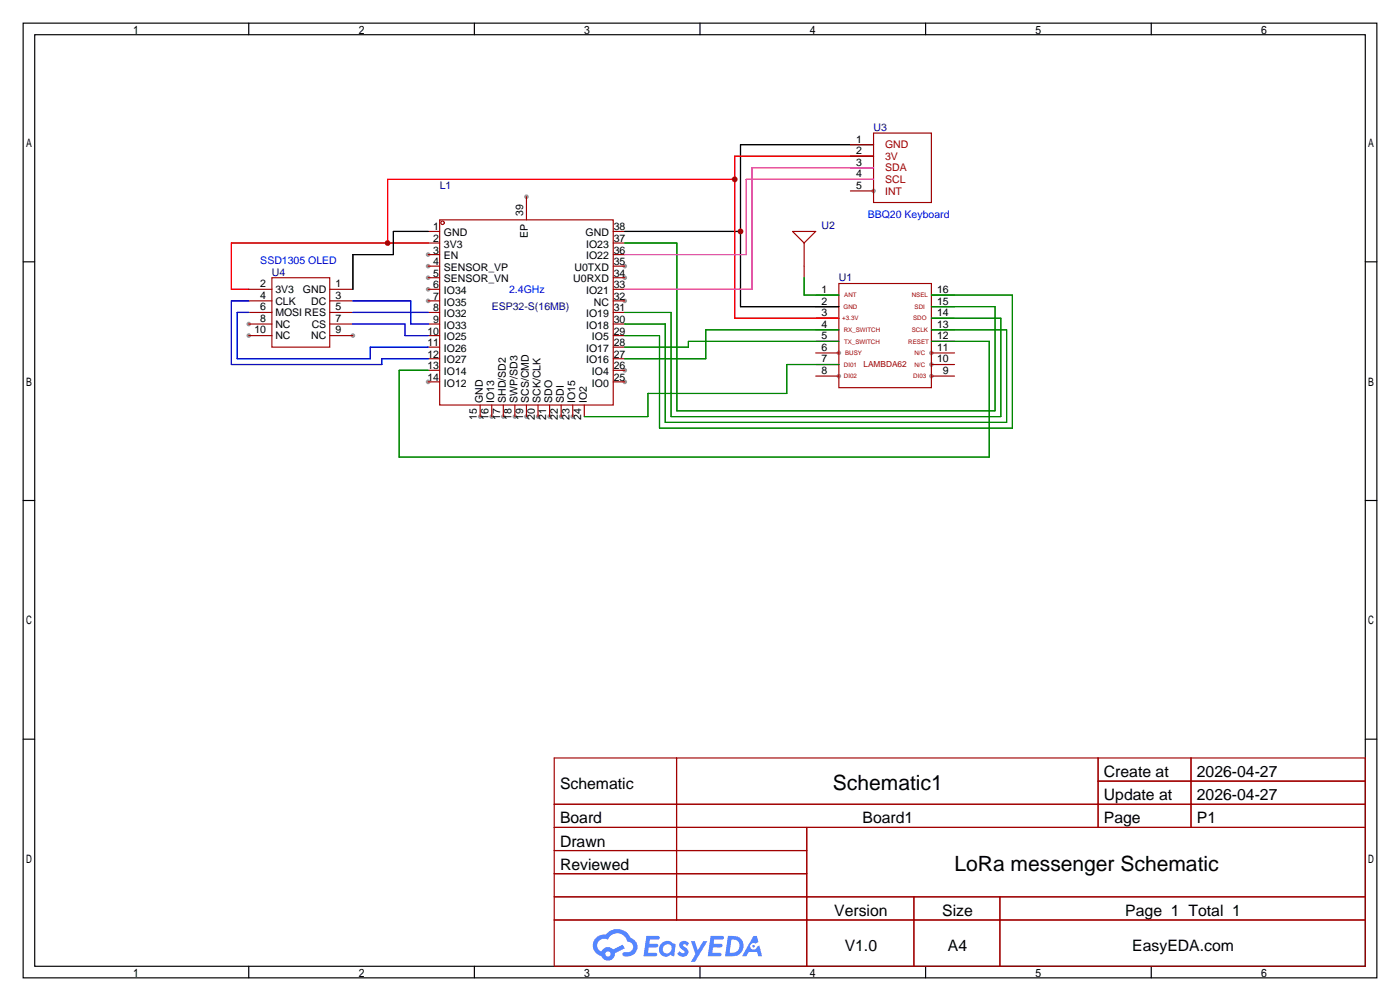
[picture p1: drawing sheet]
<svg xmlns="http://www.w3.org/2000/svg" width="307mm" height="220mm" viewBox="0 0 307 220" stroke-linecap="round" stroke-linejoin="round" font-family="sans-serif">
<g fill="#999">
<circle cx="184.1" cy="82.5" r=".51"/>
<circle cx="184.1" cy="77.5" r=".51"/>
<circle cx="204.5" cy="77.5" r=".51"/>
<circle cx="204.5" cy="80" r=".51"/>
<circle cx="204.5" cy="82.5" r=".51"/>
<circle cx="94" cy="55.9" r=".51"/>
<circle cx="94" cy="58.4" r=".51"/>
<circle cx="94" cy="61" r=".51"/>
<circle cx="94" cy="63.5" r=".51"/>
<circle cx="94" cy="66" r=".51"/>
<circle cx="94" cy="83.8" r=".51"/>
<circle cx="105.4" cy="91.4" r=".51"/>
<circle cx="107.9" cy="91.4" r=".51"/>
<circle cx="110.5" cy="91.4" r=".51"/>
<circle cx="113" cy="91.4" r=".51"/>
<circle cx="115.6" cy="91.4" r=".51"/>
<circle cx="118.1" cy="91.4" r=".51"/>
<circle cx="120.6" cy="91.4" r=".51"/>
<circle cx="123.2" cy="91.4" r=".51"/>
<circle cx="125.7" cy="91.4" r=".51"/>
<circle cx="137.2" cy="83.8" r=".51"/>
<circle cx="137.2" cy="81.3" r=".51"/>
<circle cx="137.2" cy="66" r=".51"/>
<circle cx="137.2" cy="61" r=".51"/>
<circle cx="137.2" cy="58.4" r=".51"/>
<circle cx="115.6" cy="43.2" r=".51"/>
<circle cx="191.8" cy="41.9" r=".51"/>
<circle cx="77.5" cy="73.7" r=".51"/>
<circle cx="54.6" cy="71.1" r=".51"/>
<circle cx="54.6" cy="73.7" r=".51"/>
</g>
<g fill="none" stroke="#000" stroke-width=".25">
<path d="M5.1 5.1h297.2v209.5h-297.2zM7.6 7.6h292.1v204.5h-292.1zM54.6 5.1v2.5M104.1 5.1v2.5M153.7 5.1v2.5M203.2 5.1v2.5M252.7 5.1v2.5M5.1 57.5h2.5M299.7 57.5h2.6M5.1 109.9h2.5M299.7 109.9h2.6M5.1 162.2h2.5"/>
<path d="M299.7 162.2h2.6M54.6 212.1v2.5M104.1 212.1v2.5M153.7 212.1v2.5M203.2 212.1v2.5M252.7 212.1v2.5"/>
</g>
<g fill="none" stroke="#a10000" stroke-width=".25">
<path d="M121.7 166.4h178v45.7h-178zM121.7 176.5h178M148.5 166.4v35.5M241.1 166.4v15.2M241.1 171.4h58.6M261.5 166.4v15.2M121.7 181.6h178M121.7 186.7h55.4M121.7 196.8h178M121.7 191.8h55.4M177.1 181.6v30.5M200.6 196.8v15.3"/>
<path d="M219.5 196.8v15.3M121.7 201.9h178"/>
</g>
<g fill="#5487ff">
<path d="M149.4 206.8a1.3 1.3 0 0 1 1.8 .3l-.4 .6a.54 .54 0 0 0-.9-.3l.2 .3a1.28 1.28 0 0 1 .7 2 1.53 1.53 0 0 1-2.1-.3l.5-.6 .8 .4a.31 .31 0 0 0 .3-.2 .31 .31 0 0 0-.3-.4 1.12 1.12 0 0 1-.6-1.8z"/>
<path d="M151.7 206.6h.8l.7 2 1.2-2h.9l-2.7 4.5h-.9l1-1.6z"/>
<path d="M141.9 205.4h2.3a.46 .46 0 0 1 .5 .1 .46 .46 0 0 1 .1 .5l-.4 .2h-1.7l-.2 .9h1.7a.4 .4 0 0 1 .3 .5 .4 .4 0 0 1-.4 .3h-1.7l-.1 1.2h1.3a.46 .46 0 0 1 .5 .1 .46 .46 0 0 1 .1 .5l-.3 .2h-2.6z"/>
<path d="M156 205.4h2.3a.47 .47 0 0 1 .5 .1 .47 .47 0 0 1 .1 .5l-.4 .2h-1.7l-.1 .9h1.6a.4 .4 0 0 1 .3 .5 .4 .4 0 0 1-.4 .3h-1.7l-.1 1.2h1.3a.46 .46 0 0 1 .5 .1 .46 .46 0 0 1 .2 .5l-.4 .2h-2.6z"/>
<path d="M165.4 205.4h.7l.4 1.4-.6 .3a.75 .75 0 0 0-1.2 .3 .75 .75 0 0 0 .5 1.1 .75 .75 0 0 0 1-.7l.5-.3 .6 2.4h-.8l-.3-1h-1.8l-.6 1h-.9z"/>
<path d="M159.8 205.4l-.6 4.5h1.4a2.27 2.27 0 0 0 2.6-2.3 2.27 2.27 0 0 0-2.7-2.2zM160.6 206.2a1.5 1.5 0 0 1 1.8 1.5 1.5 1.5 0 0 1-2 1.4h-.2z"/>
<path d="M145.2 207.1a1.6 1.6 0 0 0-.3 2.2 1.6 1.6 0 0 0 2.3 .2l.8 .4 .3-2.5-.2-.2-.4-.1a1.58 1.58 0 0 0-2.5 0zM145.8 207.6a.98 .98 0 0 1 1.6 .4 .98 .98 0 0 1-1 1.3 .94 .94 0 0 1-.9-.7 .94 .94 0 0 1 .3-1z"/>
<path d="M130.9 205.8a2.37 2.37 0 0 0 1.1 4 1.54 1.54 0 0 0 1.8 1 1.54 1.54 0 0 0 1.2-1.6l2.2-1.1-.5-.7-2.1 1a1.57 1.57 0 0 0-2.6 .5 1.5 1.5 0 0 1-.7-2.1 1.5 1.5 0 0 1 2.2-.5 2.23 2.23 0 0 1 2.2-1.5 2.23 2.23 0 0 1 2 1.9 1.16 1.16 0 0 1 1.3 1.1 1.16 1.16 0 0 1-1.1 1.2h-.7a.47 .47 0 0 0-.6 .4 .47 .47 0 0 0 .5 .5 2.17 2.17 0 0 0 2.5-.9 2.17 2.17 0 0 0-.4-2.7l-.8-.4a3.2 3.2 0 0 0-5.4-.8l-1.1 .1zM132.9 209.4a.6 .6 0 0 1 1.2 0 .6 .6 0 0 1-1.2 0z"/>
<circle cx="165.4" cy="207.7" r=".28"/>
</g>
<g fill="none" stroke="#a10000" stroke-width=".25">
<path d="M186.7 31.8h5.1M186.7 34.3h5.1M186.7 36.8h5.1M186.7 39.4h5.1M191.8 29.2h12.7v15.2h-12.7zM94 50.8h2.5M94 53.3h2.5M94 55.9h2.5M94 58.4h2.5M96.5 48.3h38.1v40.6h-38.1zM115.6 43.2v5.1M134.6 50.8h2.6"/>
<path d="M134.6 53.3h2.6M134.6 55.9h2.6M134.6 58.4h2.6M174 50.8h5.1l-2.6 2.5zM176.5 53.3v7.7M186.7 41.9h5.1M54.6 63.5h5.1M54.6 66h5.1M54.6 68.6h5.1M54.6 71.1h5.1M54.6 73.7h5.1M59.7 61h12.7v15.2h-12.7z"/>
<path d="M72.4 63.5h5.1M72.4 66h5.1M72.4 68.6h5.1M72.4 71.1h5.1M72.4 73.7h5.1M94 61h2.5M94 63.5h2.5M94 66h2.5M94 68.6h2.5M94 71.1h2.5M94 73.7h2.5M94 76.2h2.5"/>
<path d="M94 78.7h2.5M134.6 61h2.6M134.6 63.5h2.6M134.6 66h2.6M134.6 68.6h2.6M134.6 71.1h2.6M134.6 73.7h2.6M134.6 76.2h2.6M134.6 78.7h2.6M179.1 77.5h5M179.1 74.9h5M179.1 72.4h5"/>
<path d="M179.1 69.8h5M179.1 67.3h5M179.1 64.8h5M184.1 62.2h20.4v22.9h-20.4zM204.5 77.5h5M204.5 74.9h5M204.5 72.4h5M204.5 69.8h5M204.5 67.3h5M204.5 64.8h5M94 81.3h2.5M94 83.8h2.5"/>
<path d="M105.4 88.9v2.5M107.9 88.9v2.5M110.5 88.9v2.5M113 88.9v2.5M115.6 88.9v2.5M118.1 88.9v2.5M120.6 88.9v2.5M123.2 88.9v2.5M125.7 88.9v2.5M128.3 88.9v2.5M134.6 81.3h2.6M134.6 83.8h2.6"/>
<path d="M179.1 82.5h5M179.1 80h5M204.5 82.5h5M204.5 80h5"/>
<circle cx="97.2" cy="48.9" r=".38"/>
</g>
<path d="M191.8 31.8h-29.2v35.5h21.5M94 50.8h-7.6v5.1h-8.9v7.6M137.2 50.8h25.4" fill="none" stroke="#000" stroke-width=".25"/>
<path d="M161.3 39.4h-76.2v13.9M191.8 34.3h-30.5v35.5h22.8M94 53.3h-43.2v10.2h3.8" fill="none" stroke="#f00" stroke-width=".25"/>
<path d="M137.2 53.3h11.4v36.9h69.8v-22.9h-13.9M137.2 71.1h8.8v21.6h75v-20.3h-16.5M137.2 68.6h10.1v22.8h72.4v-21.6h-15.2M176.5 61v3.8h7.6M184.1 72.4h-29.2v6.3h-17.7M184.1 74.9h-33v1.3h-13.9M204.5 64.8h17.7v29.2h-77.4v-20.3h-7.6M204.5 74.9h12.7v25.4h-129.6v-19h6.4M184.1 80h-11.4v6.4h-30.5v5h-13.9" fill="none" stroke="#008700" stroke-width=".25"/>
<path d="M191.8 36.8h-26.7v26.7h-27.9M191.8 39.4h-28v16.5h-26.6" fill="none" stroke="#f0f" stroke-width=".25"/>
<path d="M54.6 68.6h-2.5v10.1h29.2v-2.5h12.7M54.6 66h-3.8v14h33v-1.3h10.2M77.5 68.6h16.5M77.5 71.1h11.4v2.6h5.1M77.5 66h12.7v5.1h3.8" fill="none" stroke="#00f" stroke-width=".25"/>
<g fill="#c00">
<circle cx="162.6" cy="50.8" r=".63"/>
<circle cx="85.1" cy="53.3" r=".63"/>
<circle cx="161.3" cy="39.4" r=".63"/>
</g>
<g font-size="4.6">
<text x="182.9" y="173.5">Schematic1</text>
<text x="209.5" y="191.3">LoRa messenger Schematic</text>
</g>
<g font-size="3.5">
<text x="122.9" y="173.1">Schematic</text>
<text x="242.3" y="170.6">Create at</text>
<text x="262.7" y="170.6">2026-04-27</text>
<text x="242.3" y="175.7">Update at</text>
<text x="262.7" y="175.7">2026-04-27</text>
<text x="122.9" y="180.7">Board</text>
<text x="122.9" y="185.8">Drawn</text>
<text x="189.3" y="180.7">Board1</text>
<text x="242.3" y="180.7">Page</text>
<text x="262.7" y="180.7">P1</text>
<text x="122.9" y="190.9">Reviewed</text>
<text x="183.1" y="201.1">Version</text>
<text x="206.8" y="201.1">Size</text>
<text x="247" y="201.1">Page 1 Total 1</text>
<text x="185.4" y="208.7">V1.0</text>
<text x="208.1" y="208.7">A4</text>
<text x="248.6" y="208.7">EasyEDA.com</text>
</g>
<g font-size="2.3" fill="#000080">
<text x="191.8" y="28.7">U3</text>
<text x="96.5" y="41.4">L1</text>
<text x="180.3" y="50.3">U2</text>
<text x="59.7" y="60.5">U4</text>
<text x="184.1" y="61.8">U1</text>
<text x="107.9" y="68.1">ESP32-S(16MB)</text>
</g>
<g font-size="2.3">
<text x="188" y="31.3">1</text>
<text x="188" y="33.8">2</text>
<text x="188" y="36.4">3</text>
<text x="188" y="38.9">4</text>
<text x="188" y="41.4">5</text>
<text x="114.9" y="47.5" transform="rotate(-90 114.9 47.5)">39</text>
<text x="95.1" y="50.6">1</text>
<text x="95.1" y="53.1">2</text>
<text x="97.5" y="51.8">GND</text>
<text x="115.9" y="52.3" transform="rotate(-90 115.9 52.3)">EP</text>
<text x="128.5" y="51.8">GND</text>
<text x="134.7" y="53.1">37</text>
<text x="134.7" y="50.6">38</text>
<text x="95.1" y="55.7">3</text>
<text x="95.1" y="58.2">4</text>
<text x="97.5" y="54.4">3V3</text>
<text x="97.5" y="56.9">EN</text>
<text x="97.5" y="59.5">SENSOR_VP</text>
<text x="126.1" y="59.5">U0TXD</text>
<text x="128.7" y="56.9">IO22</text>
<text x="128.7" y="54.4">IO23</text>
<text x="134.7" y="58.2">35</text>
<text x="134.7" y="55.7">36</text>
<text x="57.1" y="63">2</text>
<text x="57.1" y="65.6">4</text>
<text x="60.5" y="64.3">3V3</text>
<text x="66.5" y="64.3">GND</text>
<text x="73.7" y="63">1</text>
<text x="73.7" y="65.6">3</text>
<text x="95.1" y="60.7">5</text>
<text x="95.1" y="63.3">6</text>
<text x="95.1" y="65.8">7</text>
<text x="97.5" y="62">SENSOR_VN</text>
<text x="97.5" y="64.5">IO34</text>
<text x="125.9" y="62">U0RXD</text>
<text x="128.7" y="64.5">IO21</text>
<text x="134.7" y="65.8">32</text>
<text x="134.7" y="63.3">33</text>
<text x="134.7" y="60.7">34</text>
<text x="180.3" y="64.3">1</text>
<text x="205.7" y="64.3">16</text>
<text x="57.1" y="68.1">6</text>
<text x="57.1" y="70.7">8</text>
<text x="60.5" y="66.8">CLK</text>
<text x="60.5" y="69.4">MOSI RES</text>
<text x="60.5" y="71.9">NC</text>
<text x="68.3" y="66.8">DC</text>
<text x="68.4" y="71.9">CS</text>
<text x="73.7" y="68.1">5</text>
<text x="73.7" y="70.7">7</text>
<text x="95.1" y="68.4">8</text>
<text x="95.1" y="70.9">9</text>
<text x="97.5" y="67.1">IO35</text>
<text x="97.5" y="69.6">IO32</text>
<text x="128.7" y="69.6">IO19</text>
<text x="130.3" y="67.1">NC</text>
<text x="134.7" y="70.9">30</text>
<text x="134.7" y="68.4">31</text>
<text x="180.3" y="71.9">4</text>
<text x="180.3" y="69.4">3</text>
<text x="180.3" y="66.8">2</text>
<text x="205.7" y="66.8">15</text>
<text x="205.7" y="69.4">14</text>
<text x="205.7" y="71.9">13</text>
<text x="55.9" y="73.2">10</text>
<text x="60.5" y="74.5">NC</text>
<text x="68.3" y="74.5">NC</text>
<text x="73.7" y="73.2">9</text>
<text x="93.8" y="73.4">10</text>
<text x="93.8" y="76">11</text>
<text x="97.5" y="72.2">IO33</text>
<text x="97.5" y="74.7">IO25</text>
<text x="97.5" y="77.2">IO26</text>
<text x="128.7" y="77.2">IO17</text>
<text x="128.7" y="72.2">IO18</text>
<text x="130" y="74.7">IO5</text>
<text x="134.7" y="76">28</text>
<text x="134.7" y="73.4">29</text>
<text x="180.3" y="77">6</text>
<text x="180.3" y="74.5">5</text>
<text x="205.7" y="74.5">12</text>
<text x="205.7" y="77">11</text>
<text x="93.8" y="78.5">12</text>
<text x="93.8" y="81.1">13</text>
<text x="93.8" y="83.6">14</text>
<text x="97.5" y="79.8">IO27</text>
<text x="97.5" y="82.3">IO14</text>
<text x="128.7" y="79.8">IO16</text>
<text x="130" y="82.3">IO4</text>
<text x="134.7" y="83.6">25</text>
<text x="134.7" y="81.1">26</text>
<text x="134.7" y="78.5">27</text>
<text x="180.3" y="82.1">8</text>
<text x="180.3" y="79.5">7</text>
<text x="205.7" y="79.5">10</text>
<text x="207" y="82.1">9</text>
<text x="97.5" y="84.9">IO12</text>
<text x="106" y="88.4" transform="rotate(-90 106 88.4)">GND</text>
<text x="108.5" y="88.4" transform="rotate(-90 108.5 88.4)">IO13</text>
<text x="111" y="88.4" transform="rotate(-90 111 88.4)">SHD/SD2</text>
<text x="113.6" y="88.4" transform="rotate(-90 113.6 88.4)">SWP/SD3</text>
<text x="116.1" y="88.4" transform="rotate(-90 116.1 88.4)">SCS/CMD</text>
<text x="118.7" y="88.4" transform="rotate(-90 118.7 88.4)">SCK/CLK</text>
<text x="121.2" y="88.4" transform="rotate(-90 121.2 88.4)">SDO</text>
<text x="123.7" y="88.4" transform="rotate(-90 123.7 88.4)">SDI</text>
<text x="126.3" y="88.4" transform="rotate(-90 126.3 88.4)">IO15</text>
<text x="128.8" y="88.4" transform="rotate(-90 128.8 88.4)">IO2</text>
<text x="130" y="84.9">IO0</text>
<text x="104.7" y="92.1" transform="rotate(-90 104.7 92.1)">15</text>
<text x="107.2" y="92.1" transform="rotate(-90 107.2 92.1)">16</text>
<text x="109.8" y="92.1" transform="rotate(-90 109.8 92.1)">17</text>
<text x="112.3" y="92.1" transform="rotate(-90 112.3 92.1)">18</text>
<text x="114.9" y="92.1" transform="rotate(-90 114.9 92.1)">19</text>
<text x="117.4" y="92.1" transform="rotate(-90 117.4 92.1)">20</text>
<text x="119.9" y="92.1" transform="rotate(-90 119.9 92.1)">21</text>
<text x="122.5" y="92.1" transform="rotate(-90 122.5 92.1)">22</text>
<text x="125" y="92.1" transform="rotate(-90 125 92.1)">23</text>
<text x="127.6" y="92.1" transform="rotate(-90 127.6 92.1)">24</text>
</g>
<g font-size="2.3" fill="#a00000">
<text x="194.3" y="32.6">GND</text>
<text x="194.3" y="35.1">3V</text>
<text x="194.3" y="37.6">SDA</text>
<text x="194.3" y="40.2">SCL</text>
<text x="194.3" y="42.7">INT</text>
</g>
<g font-size="2.3" fill="#00f">
<text x="190.5" y="47.8">BBQ20 Keyboard</text>
<text x="57.1" y="58">SSD1305 OLED</text>
<text x="111.8" y="64.3">2.4GHz</text>
</g>
<text font-size="1.8" fill="#a00000" x="189.6" y="80.6">LAMBDA62</text>
<g font-size="1.4" fill="#a00000">
<text x="185.3" y="65.2">ANT</text>
<text x="200.1" y="65.2">NSEL</text>
<text x="184.9" y="70.3">+3.3V</text>
<text x="185.2" y="67.8">GND</text>
<text x="200.5" y="70.3">SDO</text>
<text x="200.8" y="67.8">SDI</text>
<text x="185.2" y="72.9">RX_SWITCH</text>
<text x="185.3" y="75.4">TX_SWITCH</text>
<text x="185.5" y="77.9">BUSY</text>
<text x="199.4" y="75.4">RESET</text>
<text x="200.1" y="72.9">SCLK</text>
<text x="200.8" y="77.9">N/C</text>
<text x="185.3" y="80.5">DI01</text>
<text x="185.3" y="83">DI02</text>
<text x="200.5" y="83">DI03</text>
<text x="200.8" y="80.5">N/C</text>
</g>
</svg>
